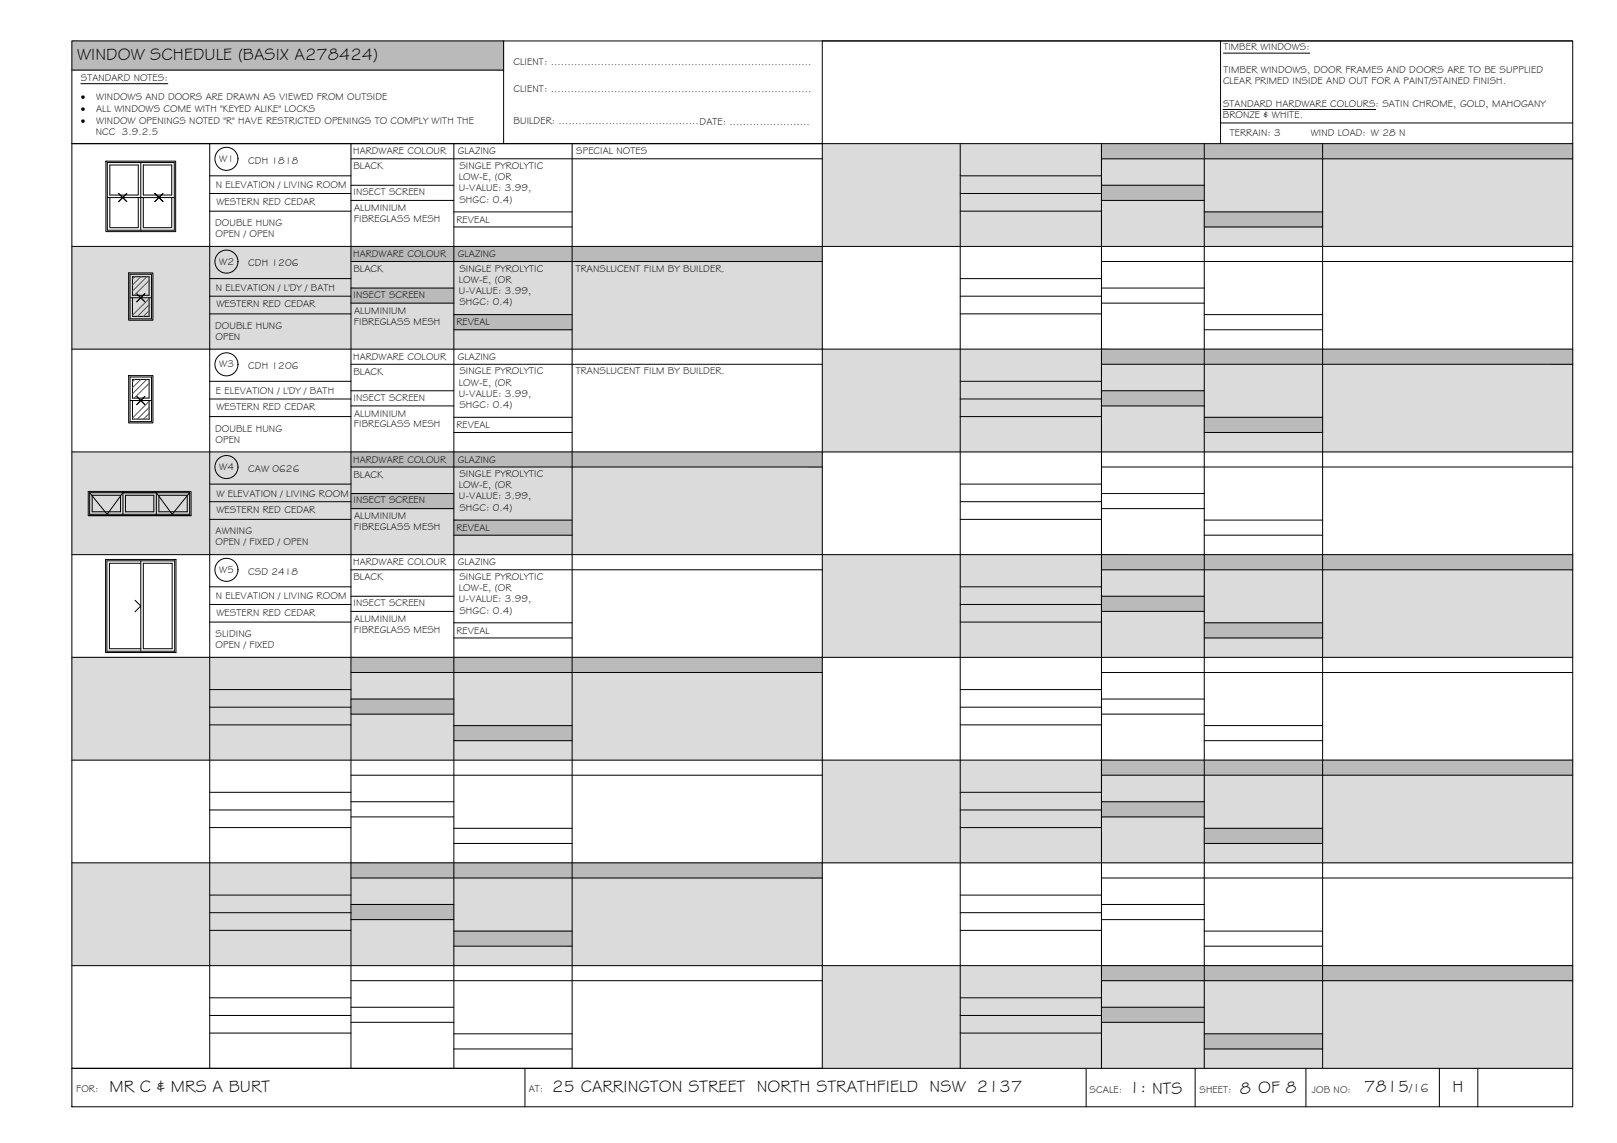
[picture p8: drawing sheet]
<svg xmlns="http://www.w3.org/2000/svg" width="420mm" height="297mm" viewBox="0 0 420 297" stroke-linecap="round" stroke-linejoin="round" font-family="sans-serif">
<!-- layer: WINDOW SCHEDULE HATCH -->
<g fill="#dbdbdb" stroke="#dbdbdb" stroke-width=".26">
<path d="M213.7 37.3l195 26.7v-26.7zM213.7 37.3l195 26.7h-195z"/>
<path d="M18.7 64l195 26.7v-26.7zM18.7 64l195 26.7h-195z"/>
<path d="M213.7 90.7l195 26.7v-26.7zM213.7 90.7l195 26.7h-195z"/>
<path d="M18.7 117.4l195 26.7v-26.7zM18.7 117.4l195 26.7h-195z"/>
<path d="M213.7 144.1l195 26.7v-26.7zM213.7 144.1l195 26.7h-195z"/>
<path d="M18.7 170.8l195 26.7v-26.7zM18.7 170.8l195 26.7h-195z"/>
<path d="M213.7 197.5l195 26.7v-26.7zM213.7 197.5l195 26.7h-195z"/>
<path d="M18.7 224.2l195 26.7v-26.7zM18.7 224.2l195 26.7h-195z"/>
<path d="M213.7 250.9l195 26.7v-26.7zM213.7 250.9l195 26.7h-195z"/>
</g>
<!-- layer: NEWWORK -->
<path d="M27.5 41.9h18.1v18.3h-18.1zM33.4 70.9h6.3v12.3h-6.3zM33.4 97.6h6.3v12.3h-6.3zM22.9 127.7h26.7v6.3h-26.7zM22.9 134h26.7M27.4 145.4h18.3v24.2h-18.3z" fill="none" stroke="#000" stroke-width=".26"/>
<!-- layer: WINDOWS -->
<g fill="none" stroke="#000" stroke-width=".26">
<path d="M27.9 42.2h17.4v17.6h-17.4zM27.9 51.3h17.4M28.5 51.3v7.9h7.4v-7.9M28.5 42.9h7.4v7.8h-7.4zM30.8 50.3l2.1 2.1M32.9 50.3l-2.1 2.1M36.6 42.2v17.6M37.2 51.3v7.9h7.4v-7.9M37.2 42.9h7.4v7.8h-7.4zM40.2 50.3l2.1 2.1-2.1-2.1M42.3 50.3l-2.1 2.1M33.8 71.3h5.6v11.6h-5.6z"/>
<path d="M33.8 77.4h5.6M34.4 71.9h4.3v4.8h-4.3zM34.4 77.4v4.8h4.3v-4.8M35.5 76.3l2.1 2.1M37.6 76.3l-2.1 2.1M33.8 98h5.6v11.6h-5.6zM34.4 98.6h4.3v4.9h-4.3zM33.8 104.1h5.6M34.4 104.1v4.8h4.3v-4.8M35.5 103l2.1 2.1M37.6 103l-2.1 2.1M23.3 128.1l4.5 5.6 4.1-5.6"/>
<path d="M23.3 128.1h26l-4.6 5.6-4.1-5.6M23.3 128.1v5.6h26v-5.6M23.9 128.7h7.4v4.3h-7.4zM31.9 128.1h8.7M31.9 128.1v5.6M32.6 128.7h7.4v4.3h-7.4zM40.6 128.1v5.6M41.3 128.7h7.3v4.3h-7.3zM27.8 145.7h17.6v23.5h-17.6zM35.1 156l1.5 1.5-1.5 1.5M36.6 145.7v23.5M36.6 146.4h-8.2v22.2h8.2"/>
<path d="M37.2 146.4h7.5v22.2h-7.5z"/>
<circle cx="58.8" cy="41.3" r="3"/>
<circle cx="58.8" cy="68" r="3"/>
<circle cx="58.8" cy="94.7" r="3"/>
<circle cx="58.8" cy="121.4" r="3"/>
<circle cx="58.8" cy="148.1" r="3"/>
</g>
<!-- layer: WINDOW SCHEDULE HATCH -->
<g fill="#bababa" stroke="#bababa" stroke-width=".26">
<path d="M18.7 10.6l112.2 7.6v-7.6zM18.7 10.6l112.2 7.6h-112.2z"/>
<path d="M286.2 37.3l122.5 4v-4zM286.2 37.3l122.5 4h-122.5z"/>
<path d="M286.2 48.1l26.7 4v-4zM286.2 48.1l26.7 4h-26.7z"/>
<path d="M312.9 55.1l30.8 3.9v-3.9zM312.9 55.1l30.8 3.9h-30.8z"/>
<path d="M91.2 64l122.5 4v-4zM91.2 64l122.5 4h-122.5z"/>
<path d="M91.2 74.9l26.7 3.9v-3.9zM91.2 74.9l26.7 3.9h-26.7z"/>
<path d="M117.9 81.8l30.8 3.9v-3.9zM117.9 81.8l30.8 3.9h-30.8z"/>
<path d="M286.2 90.7l122.5 4v-4zM286.2 90.7l122.5 4h-122.5z"/>
<path d="M286.2 101.6l26.7 3.9v-3.9zM286.2 101.6l26.7 3.9h-26.7z"/>
<path d="M312.9 108.5l30.8 3.9v-3.9zM312.9 108.5l30.8 3.9h-30.8z"/>
<path d="M91.2 117.4l122.5 4v-4zM91.2 117.4l122.5 4h-122.5z"/>
<path d="M91.2 128.3l26.7 3.9v-3.9zM91.2 128.3l26.7 3.9h-26.7z"/>
<path d="M117.9 135.2l30.8 3.9v-3.9zM117.9 135.2l30.8 3.9h-30.8z"/>
<path d="M286.2 144.1l122.5 4v-4zM286.2 144.1l122.5 4h-122.5z"/>
<path d="M286.2 155l26.7 3.9v-3.9zM286.2 155l26.7 3.9h-26.7z"/>
<path d="M312.9 161.9l30.8 3.9v-3.9zM312.9 161.9l30.8 3.9h-30.8z"/>
<path d="M91.2 170.8l122.5 4v-4zM91.2 170.8l122.5 4h-122.5z"/>
<path d="M91.2 181.6l26.7 4v-4zM91.2 181.6l26.7 4h-26.7z"/>
<path d="M117.9 188.6l30.8 3.9v-3.9zM117.9 188.6l30.8 3.9h-30.8z"/>
<path d="M286.2 197.5l122.5 4v-4zM286.2 197.5l122.5 4h-122.5z"/>
<path d="M286.2 208.4l26.7 3.9v-3.9zM286.2 208.4l26.7 3.9h-26.7z"/>
<path d="M312.9 215.3l30.8 3.9v-3.9zM312.9 215.3l30.8 3.9h-30.8z"/>
<path d="M91.2 224.2l122.5 4v-4zM91.2 224.2l122.5 4h-122.5z"/>
<path d="M91.2 235l26.7 4v-4zM91.2 235l26.7 4h-26.7z"/>
<path d="M117.9 242l30.8 3.9v-3.9zM117.9 242l30.8 3.9h-30.8z"/>
<path d="M286.2 250.9l122.5 4v-4zM286.2 250.9l122.5 4h-122.5z"/>
<path d="M286.2 261.8l26.7 3.9v-3.9zM286.2 261.8l26.7 3.9h-26.7z"/>
<path d="M312.9 268.7l30.8 3.9v-3.9zM312.9 268.7l30.8 3.9h-30.8z"/>
</g>
<!-- layer: BORDER -->
<g fill="none" stroke="#000" stroke-width=".26">
<path d="M18.7 10.6h390v277h-390zM18.7 18.2h112.2M130.9 10.6v26.7M317.1 10.6v26.7M408.7 10.6h-195v267M18.7 37.3h390M54.5 37.3v240.3M91.2 37.3v240.3M117.9 37.3v240.3M148.7 37.3v240.3M249.5 37.3v240.3M286.2 37.3v240.3"/>
<path d="M312.9 37.3v240.3M317.1 32h91.6M343.7 37.3v240.3M54.5 45.7h36.7M54.5 50.3h36.7M54.5 54.9h36.7M91.2 41.3h122.5M91.2 48.1h26.7M91.2 52.1h26.7M117.9 55.1h30.8M117.9 59h30.8M249.5 45.7h36.7"/>
<path d="M249.5 50.3h36.7M249.5 54.9h36.7M286.2 41.3h122.5M286.2 48.1h26.7M286.2 52.1h26.7M312.9 55.1h30.8M312.9 59h30.8M18.7 64h390M54.5 72.4h36.7M54.5 77h36.7M91.2 68h122.5M91.2 74.9h26.7"/>
<path d="M91.2 78.8h26.7M249.5 72.4h36.7M249.5 77h36.7M286.2 68h122.5M286.2 74.9h26.7M286.2 78.8h26.7M18.7 90.7h390M54.5 81.6h36.7M54.5 99.1h36.7M91.2 94.7h122.5M117.9 81.8h30.8M117.9 85.7h30.8"/>
<path d="M249.5 81.6h36.7M249.5 99.1h36.7M286.2 94.7h122.5M312.9 81.8h30.8M312.9 85.7h30.8M18.7 117.4h390M54.5 103.7h36.7M54.5 108.3h36.7M91.2 101.6h26.7M91.2 105.5h26.7M117.9 108.5h30.8M117.9 112.4h30.8"/>
<path d="M249.5 103.7h36.7M249.5 108.3h36.7M286.2 101.6h26.7M286.2 105.5h26.7M312.9 108.5h30.8M312.9 112.4h30.8M54.5 125.8h36.7M54.5 130.4h36.7M54.5 135h36.7M91.2 121.4h122.5M91.2 128.3h26.7M91.2 132.2h26.7"/>
<path d="M117.9 135.2h30.8M117.9 139.1h30.8M249.5 125.8h36.7M249.5 130.4h36.7M249.5 135h36.7M286.2 121.4h122.5M286.2 128.3h26.7M286.2 132.2h26.7M312.9 135.2h30.8M312.9 139.1h30.8M18.7 144.1h390M54.5 152.5h36.7"/>
<path d="M54.5 157.1h36.7M91.2 148.1h122.5M91.2 155h26.7M91.2 158.9h26.7M249.5 152.5h36.7M249.5 157.1h36.7M286.2 148.1h122.5M286.2 155h26.7M286.2 158.9h26.7M18.7 170.8h390M54.5 161.7h36.7M54.5 179.2h36.7"/>
<path d="M91.2 174.8h122.5M117.9 161.9h30.8M117.9 165.8h30.8M249.5 161.7h36.7M249.5 179.2h36.7M286.2 174.8h122.5M312.9 161.9h30.8M312.9 165.8h30.8M18.7 197.5h390M54.5 183.8h36.7M54.5 188.4h36.7M91.2 181.7h26.7"/>
<path d="M91.2 185.6h26.7M117.9 188.6h30.8M117.9 192.5h30.8M249.5 183.8h36.7M249.5 188.4h36.7M286.2 181.7h26.7M286.2 185.6h26.7M312.9 188.6h30.8M312.9 192.5h30.8M54.5 205.9h36.7M54.5 210.5h36.7M54.5 215.1h36.7"/>
<path d="M91.2 201.5h122.5M91.2 208.4h26.7M91.2 212.3h26.7M117.9 215.3h30.8M117.9 219.2h30.8M249.5 205.9h36.7M249.5 210.5h36.7M249.5 215.1h36.7M286.2 201.5h122.5M286.2 208.4h26.7M286.2 212.3h26.7M312.9 215.3h30.8"/>
<path d="M312.9 219.2h30.8M18.7 224.2h390M54.5 232.6h36.7M54.5 237.2h36.7M91.2 228.2h122.5M91.2 235h26.7M91.2 239h26.7M249.5 232.6h36.7M249.5 237.2h36.7M286.2 228.2h122.5M286.2 235h26.7M286.2 239h26.7"/>
<path d="M18.7 250.9h390M54.5 241.8h36.7M54.5 259.3h36.7M91.2 254.9h122.5M117.9 242h30.8M117.9 245.9h30.8M249.5 241.8h36.7M249.5 259.3h36.7M286.2 254.9h122.5M312.9 242h30.8M312.9 245.9h30.8M18.7 277.6h390"/>
<path d="M54.5 263.9h36.7M54.5 268.5h36.7M91.2 261.8h26.7M91.2 265.7h26.7M117.9 268.7h30.8M117.9 272.6h30.8M136.4 277.6v10M249.5 263.9h36.7M249.5 268.5h36.7M282.2 277.6v10M286.2 261.8h26.7M286.2 265.7h26.7"/>
<path d="M310.5 277.6v10M312.9 268.7h30.8M312.9 272.6h30.8M339.3 277.6v10M374 277.6v10M384 277.6v10"/>
</g>
<!-- layer: TEXT -->
<path d="M317.9 13.8h22.4M21 21.8h22.6M317.8 28.5h39.6" fill="none" stroke="#000" stroke-width=".26"/>
<!-- layer: HATCH -->
<g fill="none" stroke="#545454" stroke-width=".26">
<path d="M35 71.9l-.6 .6M36.6 71.9l-2.2 2.2M38.1 71.9l-3.7 3.7M38.7 77.6l-4.3 4.3M38.7 79.2l-3 3M38.7 72.9l-3.8 3.8M35 98.6l-.6 .6M36.6 98.6l-2.2 2.2M38.1 98.6l-3.7 3.7M38.7 80.8l-1.4 1.4M38.7 99.6l-3.8 3.9M38.7 104.3l-4.3 4.3"/>
<path d="M38.7 105.9l-3 3M38.7 107.5l-1.4 1.4"/>
</g>
<g font-size="4.5">
<text x="20" y="15.6">WINDOW SCHEDULE (BASIX A278424)</text>
<text x="28.5" y="283.7">MR C &amp; MRS A BURT</text>
<text x="143.5" y="283.7">25 CARRINGTON STREET NORTH STRATHFIELD NSW 2137</text>
<text x="293.4" y="284">1: NTS</text>
<text x="322.2" y="284.2">8 OF 8</text>
<text x="354.5" y="283.8">7815</text>
<text x="377.4" y="283.8">H</text>
</g>
<text font-size="3.2" x="366.3" y="283.8">/16</text>
<g font-size="2.6">
<text x="133.4" y="16.9">CLIENT: ..............................................................................</text>
<text x="317.9" y="13.1">TIMBER WINDOWS:</text>
<text x="21" y="21.1">STANDARD NOTES:</text>
<text x="317.8" y="21.9">CLEAR PRIMED INSIDE AND OUT FOR A PAINT/STAINED FINISH.</text>
<text x="317.9" y="19">TIMBER WINDOWS, DOOR FRAMES AND DOORS ARE TO BE SUPPLIED</text>
<text x="21" y="26.1">·</text>
<text x="21" y="29.1">·</text>
<text x="25" y="29.1">ALL WINDOWS COME WITH &quot;KEYED ALIKE&quot; LOCKS</text>
<text x="25" y="26.1">WINDOWS AND DOORS ARE DRAWN AS VIEWED FROM OUTSIDE</text>
<text x="133.4" y="24">CLIENT: ..............................................................................</text>
<text x="317.8" y="27.7">STANDARD HARDWARE COLOURS: SATIN CHROME, GOLD, MAHOGANY</text>
<text x="21" y="32.1">·</text>
<text x="24.9" y="35.1">NCC 3.9.2.5</text>
<text x="25" y="32.1">WINDOW OPENINGS NOTED &quot;R&quot; HAVE RESTRICTED OPENINGS TO COMPLY WITH THE</text>
<text x="133.4" y="32.3">BUILDER: ..........................................DATE: ........................</text>
<text x="317.7" y="30.7">BRONZE &amp; WHITE.</text>
<text x="319.6" y="35.4">TERRAIN: 3</text>
<text x="340.6" y="35.4">WIND LOAD: W 28 N</text>
<text x="91.8" y="40.1">HARDWARE COLOUR</text>
<text x="119" y="40.1">GLAZING</text>
<text x="149.7" y="40.1">SPECIAL NOTES</text>
<text x="57" y="42.1">W1</text>
<text x="64.5" y="42.6">CDH 1818</text>
<text x="91.8" y="44">BLACK</text>
<text x="119.2" y="46.8">LOW-E, (OR</text>
<text x="119.4" y="43.9">SINGLE PYROLYTIC</text>
<text x="56.1" y="49">N ELEVATION / LIVING ROOM</text>
<text x="56.2" y="53.2">WESTERN RED CEDAR</text>
<text x="91.8" y="50.7">INSECT SCREEN</text>
<text x="119.2" y="49.7">U-VALUE: 3.99,</text>
<text x="119.4" y="52.7">SHGC: 0.4)</text>
<text x="55.9" y="58.7">DOUBLE HUNG</text>
<text x="92" y="57.7">FIBREGLASS MESH</text>
<text x="92" y="54.9">ALUMINIUM</text>
<text x="118.6" y="57.9">REVEAL</text>
<text x="56" y="61.6">OPEN / OPEN</text>
<text x="57" y="68.8">W2</text>
<text x="64.5" y="69.3">CDH 1206</text>
<text x="91.8" y="66.8">HARDWARE COLOUR</text>
<text x="91.8" y="70.7">BLACK</text>
<text x="119" y="66.9">GLAZING</text>
<text x="119.4" y="70.6">SINGLE PYROLYTIC</text>
<text x="149.6" y="70.6">TRANSLUCENT FILM BY BUILDER.</text>
<text x="56.1" y="75.7">N ELEVATION / L'DY / BATH</text>
<text x="91.8" y="77.4">INSECT SCREEN</text>
<text x="119.2" y="73.5">LOW-E, (OR</text>
<text x="119.2" y="76.4">U-VALUE: 3.99,</text>
<text x="56.2" y="79.9">WESTERN RED CEDAR</text>
<text x="92" y="81.6">ALUMINIUM</text>
<text x="119.4" y="79.3">SHGC: 0.4)</text>
<text x="55.9" y="85.5">DOUBLE HUNG</text>
<text x="56" y="88.4">OPEN</text>
<text x="92" y="84.4">FIBREGLASS MESH</text>
<text x="118.6" y="84.6">REVEAL</text>
<text x="57" y="95.5">W3</text>
<text x="64.5" y="95.9">CDH 1206</text>
<text x="91.8" y="93.5">HARDWARE COLOUR</text>
<text x="119" y="93.5">GLAZING</text>
<text x="91.8" y="97.4">BLACK</text>
<text x="119.2" y="100.2">LOW-E, (OR</text>
<text x="119.4" y="97.3">SINGLE PYROLYTIC</text>
<text x="149.6" y="97.3">TRANSLUCENT FILM BY BUILDER.</text>
<text x="56.1" y="102.4">E ELEVATION / L'DY / BATH</text>
<text x="56.2" y="106.6">WESTERN RED CEDAR</text>
<text x="91.8" y="104.1">INSECT SCREEN</text>
<text x="119.2" y="103.1">U-VALUE: 3.99,</text>
<text x="119.4" y="106.1">SHGC: 0.4)</text>
<text x="55.9" y="112.2">DOUBLE HUNG</text>
<text x="92" y="111.1">FIBREGLASS MESH</text>
<text x="92" y="108.3">ALUMINIUM</text>
<text x="118.6" y="111.3">REVEAL</text>
<text x="56" y="115.1">OPEN</text>
<text x="57" y="122.2">W4</text>
<text x="64.5" y="122.7">CAW 0626</text>
<text x="91.8" y="120.2">HARDWARE COLOUR</text>
<text x="91.8" y="124.1">BLACK</text>
<text x="119" y="120.3">GLAZING</text>
<text x="119.4" y="124">SINGLE PYROLYTIC</text>
<text x="56.2" y="129.1">W ELEVATION / LIVING ROOM</text>
<text x="91.8" y="130.8">INSECT SCREEN</text>
<text x="119.2" y="126.9">LOW-E, (OR</text>
<text x="119.2" y="129.8">U-VALUE: 3.99,</text>
<text x="56.2" y="133.3">WESTERN RED CEDAR</text>
<text x="92" y="137.8">FIBREGLASS MESH</text>
<text x="92" y="135">ALUMINIUM</text>
<text x="118.6" y="138">REVEAL</text>
<text x="119.4" y="132.8">SHGC: 0.4)</text>
<text x="56" y="141.7">OPEN / FIXED / OPEN</text>
<text x="56" y="138.8">AWNING</text>
<text x="57" y="148.9">W5</text>
<text x="64.5" y="149.4">CSD 2418</text>
<text x="91.8" y="146.9">HARDWARE COLOUR</text>
<text x="119" y="147">GLAZING</text>
<text x="56.1" y="155.8">N ELEVATION / LIVING ROOM</text>
<text x="91.8" y="150.8">BLACK</text>
<text x="119.2" y="153.6">LOW-E, (OR</text>
<text x="119.4" y="150.7">SINGLE PYROLYTIC</text>
<text x="56.2" y="160">WESTERN RED CEDAR</text>
<text x="91.8" y="157.5">INSECT SCREEN</text>
<text x="92" y="161.7">ALUMINIUM</text>
<text x="119.2" y="156.5">U-VALUE: 3.99,</text>
<text x="119.4" y="159.5">SHGC: 0.4)</text>
<text x="56" y="165.5">SLIDING</text>
<text x="92" y="164.5">FIBREGLASS MESH</text>
<text x="118.6" y="164.7">REVEAL</text>
<text x="56" y="168.4">OPEN / FIXED</text>
<text x="19.8" y="283.8">FOR:</text>
<text x="137.4" y="283.7">AT:</text>
<text x="283.1" y="284">SCALE:</text>
<text x="311.7" y="284">SHEET:</text>
<text x="340.9" y="284">JOB NO:</text>
</g>
</svg>
